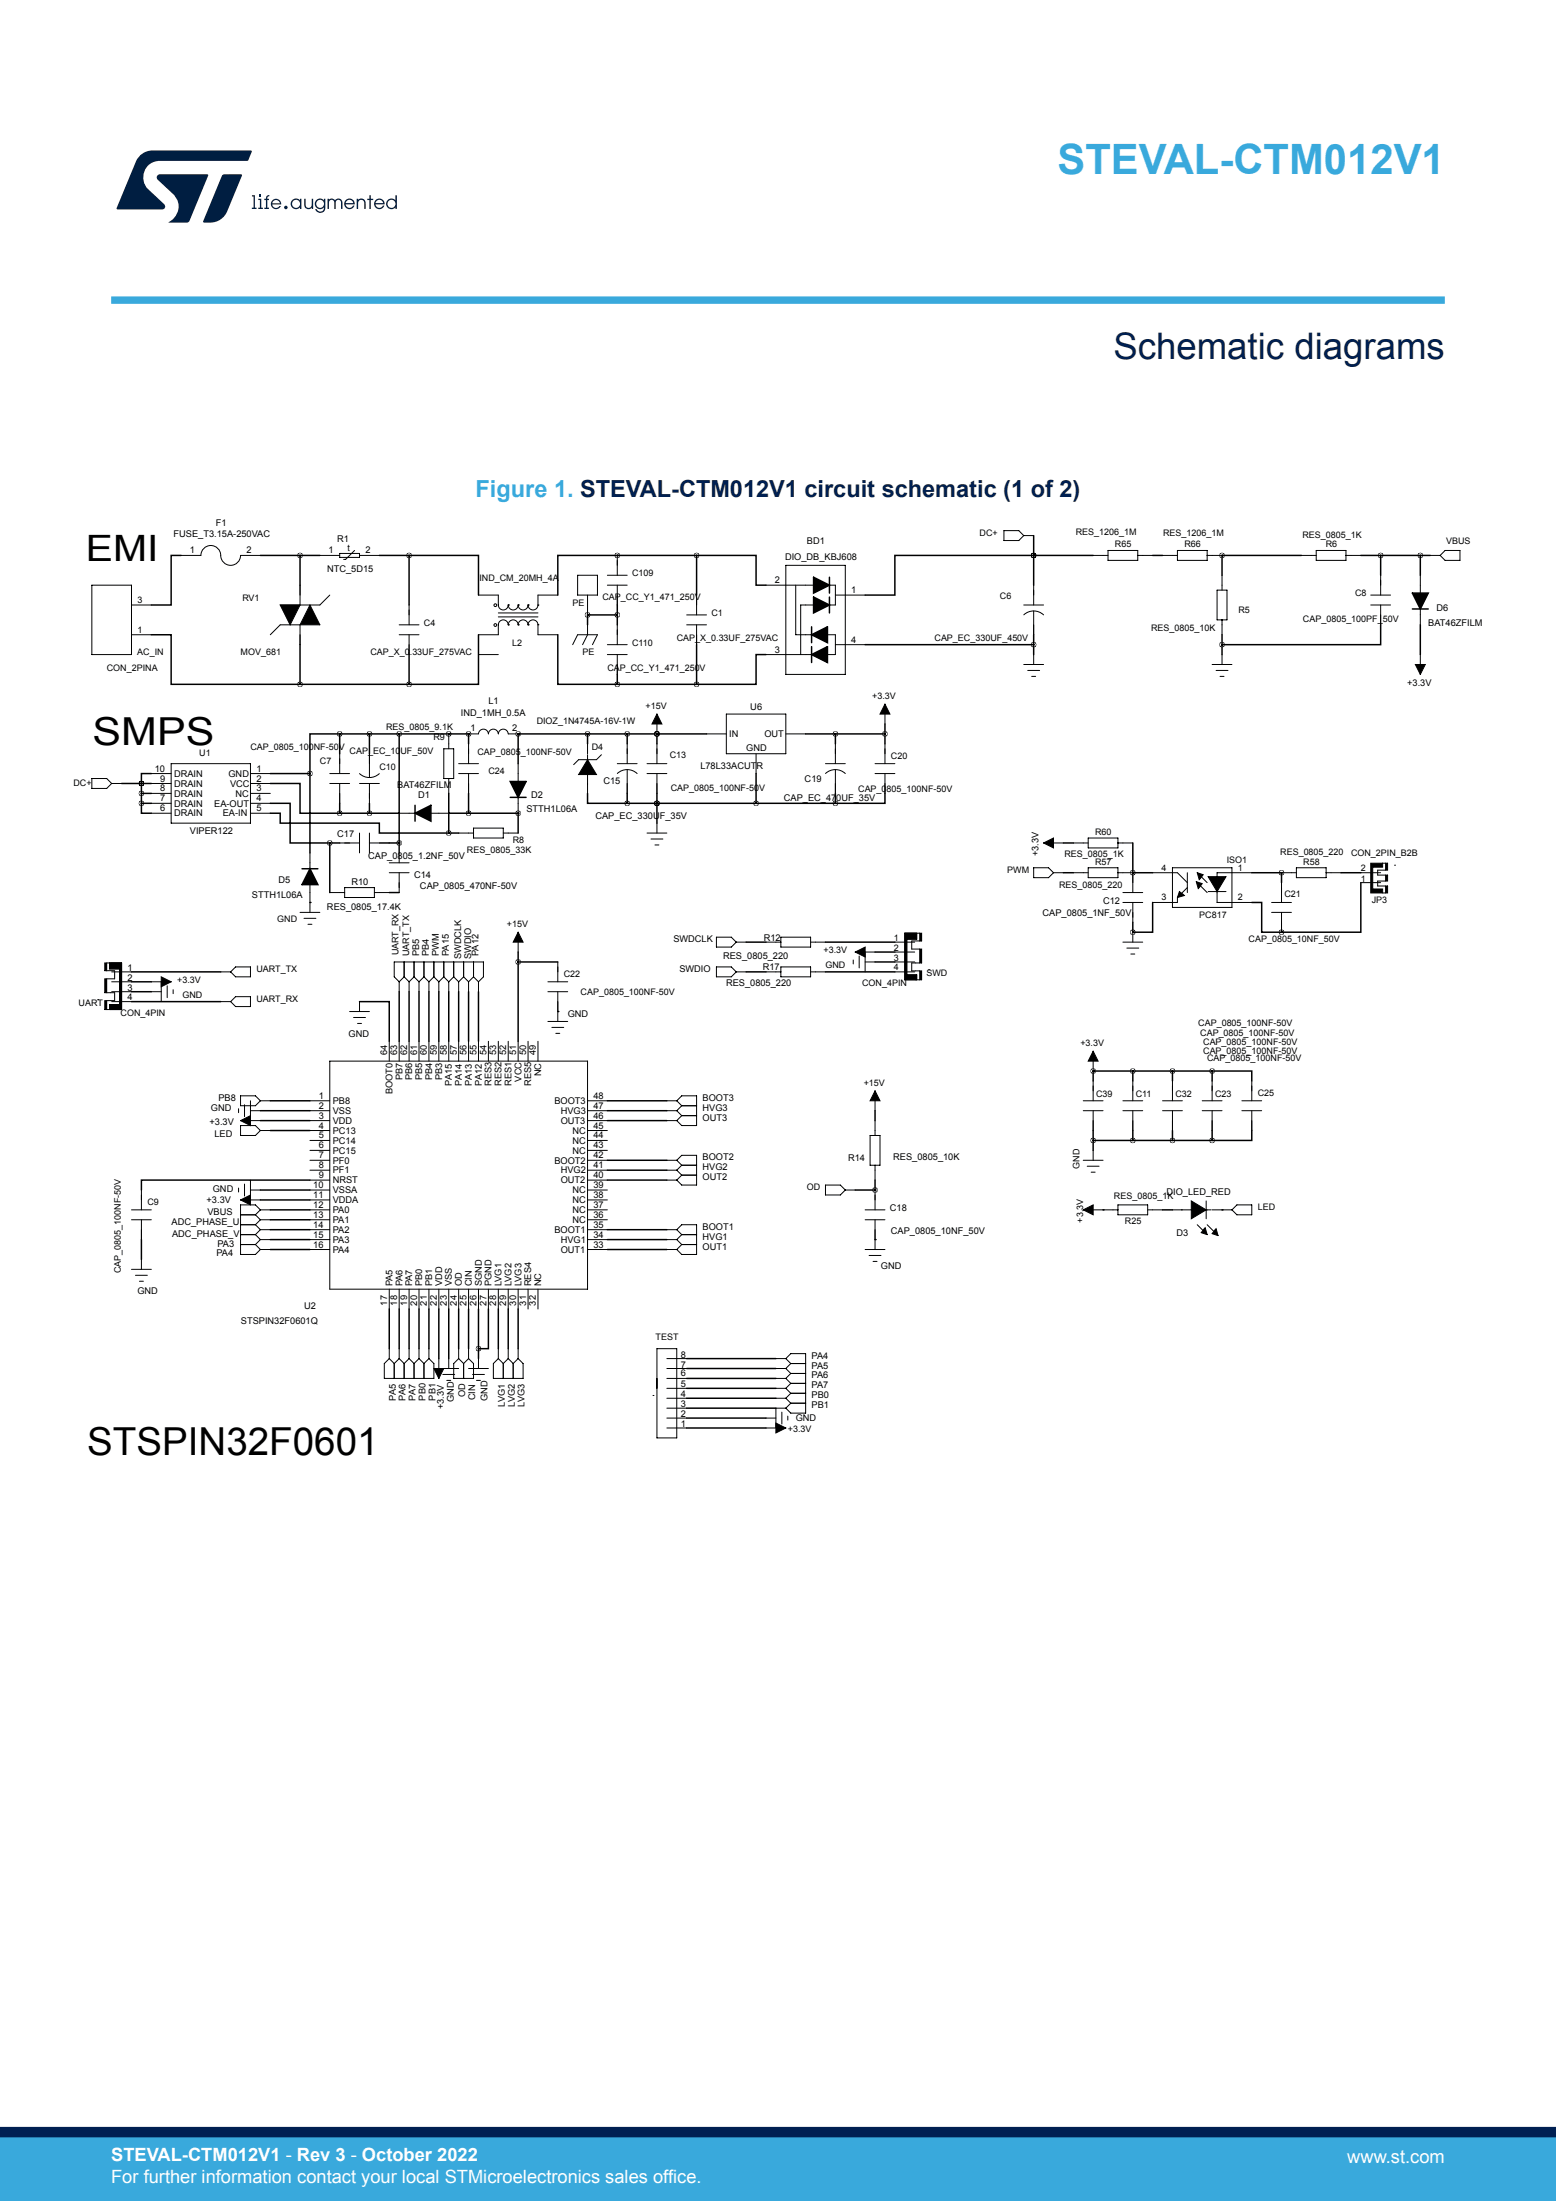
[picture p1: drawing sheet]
<svg xmlns="http://www.w3.org/2000/svg" width="210mm" height="297mm" viewBox="0 0 210 297" stroke-linecap="round" stroke-linejoin="round" font-family="sans-serif">
<g fill="none" stroke="#000" stroke-width=".13">
<path d="M12.4 79h5.3v9.3h-5.3zM24.4 74.9h2.7a1.34 1.34 0 0 1 1.4-1.3 1.34 1.34 0 0 1 1.3 1.3 1.34 1.34 0 0 0 1.3 1.4 1.34 1.34 0 0 0 1.4-1.4h2.6M40.5 79v2.6M43.2 74.9h2.6M45.8 74.7h2.7v.5h-2.7zM47.9 74.3l-1.3 1.2h-.2M48.5 74.9h2.7M78 77.6h2.6v2.7h-2.6zM82 79h2.6M82 77.6h2.6M83.3 74.9v2.7M83.3 79v2.6"/>
<path d="M103.4 79h6.4M106.1 76.3h8v14.7h-8zM107.4 79v6.7h2.1M111.9 79h.8v2.6h-.8M135.5 71.6h2l.7 .7-.7 .6h-2zM138.2 72.3h1.3M139.5 79v2.6M147.5 74.9h2M149.5 74.3h4.1v1.3h-4.1zM153.6 74.9h2M156.9 74.9h2M158.9 74.3h4v1.3h-4z"/>
<path d="M162.9 74.9h2M164.3 79.6h1.3v4h-1.3zM164.9 77.6v2M175.6 74.9h2M177.6 74.3h4.1v1.3h-4.1zM181.7 74.9h2M186.3 77.6v2.7M191.7 77.6v2.4M193 74.9h1.4M195 74.3h2v1.3h-2l-.6-.7zM17.7 81.6h2.7M17.7 85.7h2.7"/>
<path d="M36.5 85.7l1.3-1.4h2.7v2.7M37.8 81.6h2.7l-1.3 2.7zM41.8 81.6l1.4 2.7h-2.7zM44.5 80.3l-1.3 1.3h-5.4M53.9 84.3h2.6M53.9 85.7h2.6M55.2 81.6v2.7M55.2 85.7v2.6M60.6 99v2M63.2 99h1.4a.67 .67 0 0 1 .7-.6 .67 .67 0 0 1 .6 .6 .67 .67 0 0 1 .7-.6 .67 .67 0 0 1 .7 .6 .67 .67 0 0 1 .6-.6 .67 .67 0 0 1 .7 .6h1.3M64.6 80.3h2.7v1.3a.67 .67 0 0 0 .6 .7 .67 .67 0 0 0 .7-.7M64.6 88.3h2.7"/>
<path d="M67.3 83.2h5.3M67.3 82.7h5.3M68.6 84.3a.67 .67 0 0 1 .7-.7 .67 .67 0 0 1 .6 .7M68.6 81.6a.67 .67 0 0 0 .7 .7 .67 .67 0 0 0 .6-.7M68.6 84.3a.67 .67 0 0 0-.7-.7 .67 .67 0 0 0-.6 .7v1.4h-2.7M68.6 84.3h.1M68.6 81.6h.1M69.9 84.3h.1M69.9 81.6h.1M69.9 84.3a.67 .67 0 0 1 .7-.7 .67 .67 0 0 1 .7 .7M69.9 81.6a.67 .67 0 0 0 .7 .7 .67 .67 0 0 0 .7-.7M71.3 84.3a.67 .67 0 0 1 .6-.7 .67 .67 0 0 1 .7 .7"/>
<path d="M71.3 81.6a.67 .67 0 0 0 .6 .7 .67 .67 0 0 0 .7-.7M71.3 84.3h.1M71.3 81.6h.1M72.6 84.3v1.4h2.7M72.6 84.3h.1M72.6 81.6h.1M75.3 80.3h-2.7v1.3M77.3 87l.7-1.3h2.6l-.6 1.3M79.3 80.3v2.7M79.3 84.3v1.4l-.7 1.3M82 88.3h2.6M82 87h2.6"/>
<path d="M83.3 84.3v2.7M83.3 88.3v2.7M88.7 96.4l.6 1.3h-1.3zM88.7 96.4v2.6M92.7 84.3h2.7M92.7 83h2.7M94 80.3v2.7M94 84.3v2.7M95.4 99h2.6M98 96.4h8.1v5.3h-8.1zM103.4 88.3h6.1M106.1 99h2.6"/>
<path d="M109.8 81.6h-1.7v6.7M111.7 85.7h1v2.6h-1M112.7 80.3h4.1M112.7 87h4.1M119.4 95l.7 1.4h-1.3zM119.4 95v2.7M138.2 81.6h2.6M138.2 89.7h2.6M138.2 83a1.95 1.95 0 0 1 2.6 0M138.7 90.5h1.6M139.2 91.3h.6M139.5 82.4v3.3"/>
<path d="M139.5 88.3v1.4M163.6 89.7h2.7M164.1 90.5h1.6M164.7 91.3h.5M164.9 83.6v2.1M164.9 88.3v1.4M185 81.6h2.7M185 80.3h2.7M186.3 81.6v2.7M191 89.7h1.4l-.7 1.3zM191.7 82.2v2.1M191.7 88.3v2.7"/>
<path d="M12.4 105.1h2l.7 .6-.7 .7h-2zM15.1 105.7h1.3M20.4 109.7h2.7M20.4 104.4h2.7M20.4 105.7h2.7M20.4 107.1h2.7M20.4 108.4h2.7M23.1 103h10.7v8.1h-10.7zM33.8 109.7h2.7M33.8 104.4h2.7M33.8 105.7h2.7M33.8 107.1h2.7"/>
<path d="M33.8 108.4h2.7M41.8 115.1v2.1M41.8 119.4v3.7M44.5 104.4h2.7M44.5 105.7h2.7M45.8 101.7v2.7M45.8 105.7v2.7M45.8 113.8h2.7M46.5 119.8h4v1.3h-4zM48.5 104.4a1.95 1.95 0 0 0 2.7 0M48.5 112.4v2.7M48.5 105.7h2.7"/>
<path d="M49.9 101.7v3.2M49.9 105.7v2.7M49.9 112.4v2.7M49.9 113.8h2.6M52.5 117.8h2.7M52.5 116.4h2.7M53.9 109.7h2.1M53.9 113.8v2.6M53.9 117.8v2.6M58.2 109.7h2.4M59.9 101h1.3v4.1h-1.3zM60.6 105.1v2"/>
<path d="M61.9 104.4h2.7M61.9 103h2.7M61.9 112.4h2M63.2 100.4v2.6M63.2 104.4v2.7M63.9 111.7h4v1.4h-4zM67.9 112.4h2M69.9 103v2.5M69.9 107.6v2.1M79.3 102.5l1.2 2h-1.2zM79.3 100.4v1.3M79.3 101.8v5.3"/>
<path d="M81.2 101.8l-.7 .7h-2.4l-.7 .7M83.3 103h2.7M83.3 104.4a1.95 1.95 0 0 1 2.7 0M84.6 100.4v2.6M84.6 103.8v3.3M87.3 104.4h2.7M87.3 103h2.7M87.3 112.4h2.7M87.9 113.2h1.6M88.4 114h.5M88.7 100.4v2.6M88.7 104.4v2.7"/>
<path d="M88.7 111.1v1.3M102 101.7v2.7M111.4 103h2.7M111.4 104.4a1.95 1.95 0 0 1 2.7 0M112.7 100.4v2.6M112.7 103.8v3.3M118.1 104.4h2.7M118.1 103h2.7M119.4 100.4v2.6M119.4 104.4v2.7M139.5 117.1h2l.7 .7-.7 .6h-2zM140.8 113.8h2.7"/>
<path d="M140.8 113.8l1.4-.7v1.3zM142.2 117.8h1.3M144.9 117.8h2M144.9 113.8h2M146.9 113.1h4v1.3h-4zM146.9 117.1h4v1.3h-4zM150.9 117.8h2v2.6M150.9 113.8h2M155.6 117.8h3.3l1.3 1.3M158.2 117.1h8.1v5.3h-8.1zM160.2 117.8v2.6M160.2 119.8l-1.3 1.3"/>
<path d="M161.4 119l.9 .2-.6 .7zM161.6 117.8l.8 .2-.6 .7zM161.6 117.8l1.3 1.3M161.6 119.1l1.3 1.3M163.1 118.3h1.2v2zM168.9 117.8h-4.6v.6M173 117.8h2M173 119.1v2.7M175 117.1h4v1.3h-4zM179 117.8h2M183.7 117.8h2.6M183.7 119.1h2.6"/>
<path d="M185 116.5h1.6v.5h-1.3v3h1.3v.5h-1.6zM186.6 116.5h.4M187 118.9h-1.1v.7h1.1M187 116.5h.3v.9h-.3zM187 119.6h.3v.9h-.3zM187 118.1h.3v.8h-.3zM187 117.4h-1.1v.7h1.1M188.2 116.7h.1M13.2 134.9h.1M14.1 129.9h.3v1.1h-.3zM14.1 132.1h.3v1.9h-.3zM14.1 135h.3v1.2h-.3z"/>
<path d="M14.3 131h1.1M14.4 134h1.1v1h-1.1M14.4 129.9h2v6.3h-2M14.8 129.9h1.6v6.3h-1.6v-.6h1.3v-4.9h-1.3zM14.8 129.9v.8h1.3v4.9h-1.3v.6M15.1 131.1h2.6M15.1 132.5h2.6M15.1 133.8h2.6M15.1 135.2h2.6M15.5 131v1.1h-1.1M20.4 132.5h2.7M20.4 133.8h1.4"/>
<path d="M21.8 131.8l1.3 .7-1.3 .7zM21.8 132.5v2.7M22.6 133v1.6M23.4 133.6v.5M29.8 131.1h1.3M29.8 135.2h1.3M31.8 130.5h2v1.3h-2l-.7-.7zM31.8 134.5h2v1.3h-2l-.7-.6zM40.5 123.1h2.7M41 123.9h1.6M41.6 124.7h.5M44.5 120.4h2"/>
<path d="M47.2 136.5h2.7M47.7 137.3h1.6M48.3 138.1h.5M48.5 135.2v1.3M50.5 120.4h2M53.9 132.5v1.3M53.9 132.5l-.7-.7v-2h12v2l-.6 .7M54.5 129.8v2M54.5 131.8l.7 .7M54.5 131.8l-.6 .7M55.2 132.5v1.3M55.9 129.8v2"/>
<path d="M55.9 131.8l.6 .7M55.9 131.8l-.7 .7M56.5 132.5v1.3M57.2 129.8v2M57.2 131.8l-.7 .7M57.2 131.8l.7 .7M57.9 132.5v1.3M58.6 131.8l.6 .7M58.6 129.8v2M58.6 131.8l-.7 .7M59.2 132.5v1.3M59.9 129.8v2"/>
<path d="M59.9 131.8l-.7 .7M59.9 131.8l.7 .7M60.6 132.5v1.3M61.2 129.8v2M61.2 131.8l.7 .7M61.2 131.8l-.6 .7M61.9 132.5v1.3M62.6 129.8v2M62.6 131.8l.6 .7M62.6 131.8l-.7 .7M63.2 132.5v1.3M63.9 129.8v2"/>
<path d="M63.9 131.8l-.7 .7M63.9 131.8l.7 .7M64.6 132.5v1.3M69.9 125.8l.7 1.3h-1.3zM69.9 125.8v2.7M73.9 132.5h2.7M73.9 133.8h2.7M73.9 137.8h2.7M74.5 138.6h1.6M75 139.4h.5M75.3 129.8v2.7M75.3 133.8v4"/>
<path d="M96.7 126.5h2l.7 .6-.7 .7h-2zM96.7 130.5h2l.7 .6-.7 .7h-2zM99.4 127.1h1.3M99.4 131.1h1.3M103.4 127.1h2M103.4 131.1h2M105.4 126.5h4v1.3h-4zM105.4 130.5h4v1.3h-4zM109.4 127.1h2M109.4 131.1h2M115.2 129.5v.6M115.4 128.5h2.7"/>
<path d="M115.4 128.5l1.4-.7v1.3zM116 129v1.6M116.8 128.5v2.6M116.8 129.8h1.3M120.8 127.1h2.6M120.8 128.5h2.6M120.8 129.8h2.6M120.8 131.1h2.6M122.1 125.9h1.6v.8h-1.3v4.8h1.3v.7h-1.6zM123 127v1.1h1.1M123.1 127h1.1M123.7 125.9v.8h-1.3v4.8h1.3v.7"/>
<path d="M124.1 125.9h.3v1.1h-.3zM124.1 128.1h.3v1.8h-.3zM124.1 131h.3v1.2h-.3zM124.1 129.9h-1.1v1.1h1.1M124.1 125.9h-2v6.3h2M125.3 130.9h.1M151.5 127.1h2.7M151.5 120.4h2.7M151.5 121.8h2.7M152.1 127.9h1.6M152.6 128.7h.6M152.9 121.8v2.7"/>
<path d="M152.9 125.8v1.3M158.9 121.1v.7h-3.3M159.2 120.3l.6 .5-.9 .3zM163.1 120.3h2.4M164.3 120.4v1.4h4.6M171.6 121.8h2.7M171.6 123.1h2.7M173 123.1v2.7M186.6 120.5h.4M32.2 149.6v.5M32.5 151.9h2l.6 .7-.6 .6h-2zM32.5 147.9h2l.6 .6-.6 .7h-2z"/>
<path d="M32.5 151.2l1.3-.7v1.4zM32.5 151.2h2.6M33 149.1v1.6M33 159.8v1.6M33.8 148.5v2.7M33.8 159.2v2.7M33.8 149.9h1.3M35.1 148.5h1.4M35.1 152.6h1.4M41.8 148.5h2.7M41.8 149.9h2.7M41.8 151.2h2.7"/>
<path d="M41.8 152.6h2.7M41.8 153.9h2.7M41.8 155.2h2.7M41.8 156.6h2.7M41.8 157.9h2.7M41.8 159.2h2.7M44.5 143.2h34.8v30.8h-34.8zM52.5 140.5v2.7M53.9 140.5v2.7M55.2 140.5v2.7M56.5 140.5v2.7M57.9 140.5v2.7"/>
<path d="M59.2 140.5v2.7M60.6 140.5v2.7M61.9 140.5v2.7M63.2 140.5v2.7M64.6 140.5v2.7M65.9 140.5v2.7M67.3 140.5v2.7M68.6 140.5v2.7M69.9 140.5v2.7M71.3 140.5v2.7M72.6 140.5v2.7M79.3 148.5h2.7"/>
<path d="M79.3 149.9h2.7M79.3 151.2h2.7M79.3 152.6h2.7M79.3 153.9h2.7M79.3 155.2h2.7M79.3 156.6h2.7M79.3 157.9h2.7M79.3 159.2h2.7M90 148.5h1.3M90 149.9h1.3M90 151.2h1.3M90 156.6h1.3"/>
<path d="M90 157.9h1.3M90 159.2h1.3M91.3 148.5l.7-.6h2v4h-2l-.7-.7M91.3 156.6l.7-.7h2v4h-2l-.7-.7M91.3 148.5l.7 .7M91.3 149.9l.7 .6M91.3 156.6l.7 .6M91.3 157.9l.7 .7M92 157.2h2M92 149.2h2M92 150.5h2M92 149.2l-.7 .7"/>
<path d="M92 150.5l-.7 .7M92 158.6h2M92 157.2l-.7 .7M92 158.6l-.7 .6M111.4 159.9h2l.7 .7-.7 .6h-2zM117.4 153.2h1.4v4h-1.4zM118.1 147.2l.7 1.3h-1.4zM118.1 147.2v2.7M118.1 151.2v2M118.1 157.2v2M146.2 148.5h2.7M146.2 149.9h2.7"/>
<path d="M146.2 156.6h2.7M146.7 157.4h1.6M147.3 158.2h.5M147.5 141.8l.7 1.4h-1.3zM147.5 141.8v2.7M147.5 145.9v2.6M147.5 149.9v2.7M147.5 155.2v1.4M151.5 148.5h2.7M151.5 149.9h2.7M152.9 145.9v2.6M152.9 149.9v2.7"/>
<path d="M156.9 148.5h2.7M156.9 149.9h2.7M158.2 145.9v2.6M158.2 149.9v2.7M162.3 148.5h2.6M162.3 149.9h2.6M163.6 145.9v2.6M163.6 149.9v2.7M167.6 148.5h2.7M167.6 149.9h2.7M168.9 145.9v2.6M168.9 149.9v2.7"/>
<path d="M17.7 163.3h2.7M17.7 164.6h2.7M17.7 171.3h2.7M18.3 172.1h1.6M18.8 172.9h.6M19.1 160.6v2.7M19.1 164.6v2.7M19.1 169.9v1.4M32.2 160.3v.5M32.5 163.9h2M32.5 166.6h2M32.5 165.3h2"/>
<path d="M32.5 167.9h2M32.5 161.9l1.3-.7v1.4zM32.5 161.9h2.6M33.8 160.6h1.3M34.5 163.9l.6 .7M34.5 165.3l.6 .6M34.5 166.6l.6 .7M34.5 167.9l.6 .7M35.1 163.3h1.4M35.1 163.3l-.6-.7h-2v6.7h2l.6-.7M35.1 164.6h1.4M35.1 165.9h1.4"/>
<path d="M35.1 167.3h1.4M35.1 168.6h1.4M35.1 163.3l-.6 .6M35.1 164.6l-.6 .7M35.1 165.9l-.6 .7M35.1 167.3l-.6 .6M41.8 163.3h2.7M41.8 160.6h2.7M41.8 161.9h2.7M41.8 164.6h2.7M41.8 165.9h2.7M41.8 167.3h2.7"/>
<path d="M41.8 168.6h2.7M52.5 174v2.6M53.9 174v2.6M55.2 174v2.6M56.5 174v2.6M57.9 174v2.6M59.2 174v2.6M60.6 174v2.6M61.9 174v2.6M63.2 174v2.6M64.6 174v2.6M65.9 174v2.6"/>
<path d="M67.3 174v2.6M68.6 174v2.6M69.9 174v2.6M71.3 174v2.6M72.6 174v2.6M79.3 163.3h2.7M79.3 160.6h2.7M79.3 161.9h2.7M79.3 164.6h2.7M79.3 165.9h2.7M79.3 167.3h2.7M79.3 168.6h2.7"/>
<path d="M90 165.9h1.3M90 167.3h1.3M90 168.6h1.3M91.3 165.9l.7-.6h2v4h-2l-.7-.7M91.3 165.9l.7 .7M91.3 167.3l.7 .6M92 166.6h2M92 167.9h2M92 166.6l-.7 .7M92 167.9l-.7 .7M114.1 160.6h1.3M116.8 163.3h2.6"/>
<path d="M116.8 164.6h2.6M116.8 168.6h2.6M117.3 169.4h1.6M117.8 170.2h.6M118.1 160.6v2.7M118.1 164.6v4M146.2 163.3l1.3-.7v1.3zM146.2 163.3h4.7M150.9 162.6h4v1.3h-4zM154.9 163.3h2M158.2 163.3h5.3M160.8 162.1l2 1.2h-2z"/>
<path d="M161.6 165.3l1.3 1.3M162.5 165.8l.2-.1 .2 .9-.8-.3zM162.8 162.1v2.4M162.9 165.3l1.4 1.3M163.6 163.3h2.7M164 165.9l.1-.1 .3 .9-.8-.2zM166.3 163.3l.6-.7h2v1.3h-2zM52.5 182v1.3M52.5 183.3l-.6 .7v2h6.7v-2l-.7-.7M52.5 183.3l.7 .7M53.2 184v2M53.9 182v1.3"/>
<path d="M53.9 183.3l.6 .7M53.9 183.3l-.7 .7M54.5 184v2M55.2 182v1.3M55.2 183.3l.7 .7M55.2 183.3l-.7 .7M55.9 184v2M56.5 182v1.3M56.5 183.3l-.6 .7M56.5 183.3l.7 .7M57.2 184v2M57.9 182v1.3"/>
<path d="M57.9 183.3l-.7 .7M58.6 184.7h1.3l-.7 1.3zM59.2 183.3v2.7M59.2 184.7h2.7M59.8 185.5h1.6M60.3 186.3h.5M60.6 183.3v1.4M61.9 183.3l-.7 .7v2h2.7v-2l-.7-.7M61.9 182v1.3M61.9 183.3l.7 .7M62.6 184v2M63.2 182v1.3"/>
<path d="M63.2 184.7h2.7M63.2 183.3l-.6 .7M63.8 185.5h1.6M64.3 186.3h.5M64.6 183.3v1.4M67.3 182v1.3M67.3 183.3l-.7 .7v2h4v-2l-.7-.7M67.3 183.3l.6 .7M67.9 184v2M68.6 182v1.3M68.6 183.3l.7 .7M68.6 183.3l-.7 .7"/>
<path d="M69.3 184v2M69.9 182v1.3M69.9 183.3l-.6 .7M88.1 188.3h.1M88.7 182h2.6v12h-2.6zM90 192.7h2.7M90 191.4h2.7M90 190h2.7M90 188.7h2.7M90 187.3h2.7M90 186h2.7M90 184.7h2.7"/>
<path d="M90 183.3h2.7M103.4 192.7h2.7M103.4 191.4h1.3M104.7 188.7h1.4M104.7 187.3h1.4M104.7 186h1.4M104.7 184.7h1.4M104.7 183.3h1.4M104.7 192l1.4 .7-1.4 .7zM105.5 190.6v1.6M106.1 190h-1.4v2.7M106.1 183.3l.6-.6h2v8h-2l-.6-.7"/>
<path d="M106.1 188.7l.6 .6M106.1 187.3l.6 .7M106.1 186l.6 .7M106.1 184.7l.6 .6M106.1 183.3l.6 .7M106.3 191.1v.5M106.7 189.3h2M106.7 189.3l-.6 .7M106.7 188h2M106.7 188l-.6 .7M106.7 186.7h2M106.7 186.7l-.6 .6"/>
<path d="M106.7 185.3h2M106.7 185.3l-.6 .7M106.7 184h2M106.7 184l-.6 .7"/>
<circle cx="66.9" cy="84.3" r=".19"/>
<circle cx="66.9" cy="81.7" r=".19"/>
</g>
<g fill="#000">
<path d="M109.8 77.9l2.1 1.1-2.1 1zM37.8 81.6h2.7l-1.3 2.7zM41.8 81.6l1.4 2.7h-2.7zM88.7 96.4l.6 1.3h-1.3zM109.8 80.6l2.1 1-2.1 1.1zM109.5 85.7l2.2-1.1v2.1zM109.5 88.3l2.2-1v2.1zM119.4 95l.7 1.4h-1.3zM190.6 80h2.2l-1.1 2.2zM191 89.7h1.4l-.7 1.3zM41.8 117.2l1.1 2.2h-2.1zM56 109.7l2.2-1v2.1z"/>
<path d="M68.9 105.5h2.1l-1.1 2.1zM79.3 102.5l1.2 2h-1.2zM79.3 102.5v2h-1.2zM140.8 113.8l1.4-.7v1.3zM161.4 119l.9 .2-.6 .7zM161.6 117.8l.8 .2-.6 .7zM163.1 118.3h1.2v2zM164.3 118.3h1.2l-1.2 2zM185 116.5h1.6v.5h-1.3v3h1.3v.5h-1.6zM187 116.5h.3v.9h-.3zM187 119.6h.3v.9h-.3zM187 118.1h.3v.8h-.3z"/>
<path d="M14.1 129.9h.3v1.1h-.3zM14.1 132.1h.3v1.9h-.3zM14.1 135h.3v1.2h-.3zM14.8 129.9h1.6v6.3h-1.6v-.6h1.3v-4.9h-1.3zM21.8 131.8l1.3 .7-1.3 .7zM69.9 125.8l.7 1.3h-1.3zM115.4 128.5l1.4-.7v1.3zM122.1 125.9h1.6v.8h-1.3v4.8h1.3v.7h-1.6zM124.1 125.9h.3v1.1h-.3zM124.1 128.1h.3v1.8h-.3zM124.1 131h.3v1.2h-.3zM159.2 120.3l.6 .5-.9 .3z"/>
<path d="M32.5 151.2l1.3-.7v1.4zM118.1 147.2l.7 1.3h-1.4zM147.5 141.8l.7 1.4h-1.3zM32.5 161.9l1.3-.7v1.4zM146.2 163.3l1.3-.7v1.3zM160.8 162.1l2 1.2h-2zM160.8 163.3h2l-2 1.2zM162.5 165.8l.2-.1 .2 .9-.8-.3zM164 165.9l.1-.1 .3 .9-.8-.2zM58.6 184.7h1.3l-.7 1.3zM104.7 192l1.4 .7-1.4 .7z"/>
<path d="M88.6 99a.05 .05 0 0 0 .1 0 .05 .05 0 0 0-.1 0zM84.6 99a.05 .05 0 0 0 .1 0 .05 .05 0 0 0-.1 0zM84.6 108.4a.05 .05 0 0 0 .1 0 .05 .05 0 0 0-.1 0zM88.6 108.4a.05 .05 0 0 0 .1 0 .05 .05 0 0 0-.1 0zM112.7 108.4a.05 .05 0 0 0 .1 0 .05 .05 0 0 0-.1 0zM119.4 99a.05 .05 0 0 0 .1 0 .05 .05 0 0 0-.1 0zM88.6 99a.05 .05 0 0 0 .1 0 .05 .05 0 0 0-.1 0zM112.7 99a.05 .05 0 0 0 .1 0 .05 .05 0 0 0-.1 0zM49.8 99a.05 .05 0 0 0 .1 0 .05 .05 0 0 0-.1 0zM45.8 99a.05 .05 0 0 0 .1 0 .05 .05 0 0 0-.1 0zM69.9 99a.05 .05 0 0 0 .1 0 .05 .05 0 0 0-.1 0zM49.8 109.7a.05 .05 0 0 0 .1 0 .05 .05 0 0 0-.1 0zM60.5 99a.05 .05 0 0 0 .1 0 .05 .05 0 0 0-.1 0zM69.9 109.7a.05 .05 0 0 0 .1 0 .05 .05 0 0 0-.1 0zM63.2 99a.05 .05 0 0 0 .1 0 .05 .05 0 0 0-.1 0zM63.2 109.7a.05 .05 0 0 0 .1 0 .05 .05 0 0 0-.1 0zM53.8 99a.05 .05 0 0 0 .1 0 .05 .05 0 0 0-.1 0zM186.3 74.9a.05 .05 0 0 0 .1 0 .05 .05 0 0 0-.1 0zM164.9 74.9a.05 .05 0 0 0 .1 0 .05 .05 0 0 0-.1 0zM164.9 87a.05 .05 0 0 0 .1 0 .05 .05 0 0 0-.1 0zM172.9 117.8a.05 .05 0 0 0 .1 0 .05 .05 0 0 0-.1 0zM172.9 125.8a.05 .05 0 0 0 .1 0 .05 .05 0 0 0-.1 0zM102 108.4a.05 .05 0 0 0 .1 0 .05 .05 0 0 0-.1 0zM88.6 108.4a.05 .05 0 0 0 .1 0 .05 .05 0 0 0-.1 0zM53.8 113.8a.05 .05 0 0 0 .1 0 .05 .05 0 0 0-.1 0zM147.5 144.5a.05 .05 0 0 0 .1 0 .05 .05 0 0 0-.1 0zM147.5 153.9a.05 .05 0 0 0 .1 0 .05 .05 0 0 0-.1 0zM69.9 129.8a.05 .05 0 0 0 .1 0 .05 .05 0 0 0-.1 0zM158.2 144.5a.05 .05 0 0 0 .1 0 .05 .05 0 0 0-.1 0zM158.2 153.9a.05 .05 0 0 0 .1 0 .05 .05 0 0 0-.1 0zM41.8 104.4a.05 .05 0 0 0 .1 0 .05 .05 0 0 0-.1 0zM45.8 109.7a.05 .05 0 0 0 .1 0 .05 .05 0 0 0-.1 0zM60.5 112.4a.05 .05 0 0 0 .1 0 .05 .05 0 0 0-.1 0z"/>
</g>
<g fill="none" stroke="#000" stroke-width=".2">
<path d="M24.4 74.9h-1.3v6.7h-2.7M35.1 74.9h8.1M40.5 74.9v4.1M51.2 74.9h4M55.2 74.9h9.4v5.4M55.2 74.9v6.7M83.3 74.9h-8v5.4M83.3 74.9h.1M83.3 74.9h10.7M94 74.9h8v4.1h1.4M94 74.9v5.4M109.8 77.9l2.1 1.1-2.1 1z"/>
<path d="M111.9 77.9v2.1M139.5 74.9h-18.7v5.4h-4M139.5 74.9h.1M139.5 74.9h8M139.5 72.3v6.7M155.6 74.9h1.3M164.9 74.9h.1M164.9 74.9h10.7M164.9 74.9v2.7M183.7 74.9h9.3M186.3 74.9v2.7M191.7 74.9v2.7"/>
<path d="M20.4 85.7h2.7v6.6h17.4M40.5 92.3h14.7M40.5 87v5.3M45.8 99h-4v5.4M45.8 99h17.4M45.8 99v2.7M49.9 99v2.7M53.9 99v14.8M55.2 88.3v4M60.6 99h.1M63.2 99h.1M63.2 99v1.4"/>
<path d="M64.6 85.7v6.6h-9.4M69.9 99h.1M69.9 99h25.5M69.9 99v4M75.3 85.7v6.6h8M79.3 99v1.4M79.3 83h4M79.3 83h.1M79.3 83v1.3M83.3 92.3h10.7M83.3 81.6v2.7M83.3 91v1.3"/>
<path d="M84.6 99v1.4M88.7 99h.1M88.7 99v1.4M94 87v5.3M103.4 88.3h-1.4v4h-8M108.7 99h10.7M109.5 84.6v2.1M109.5 87.3v2.1M109.5 85.7l2.2-1.1v2.1zM109.5 88.3l2.2-1v2.1zM109.8 80.6l2.1 1-2.1 1.1zM111.9 80.6v2.1"/>
<path d="M112.7 99v1.4M116.8 87h22.7M119.4 97.7v2.7M139.5 85.7v2.6M164.9 85.7v2.6M186.3 84.3v2.7h-21.4M190.6 80h2.2l-1.1 2.2zM190.6 82.2h2.2M191.7 84.3v4M16.4 105.7h4M19.1 105.7h.1M19.1 108.4v1.3h1.3"/>
<path d="M19.1 108.4h1.3M19.1 105.7v2.7M19.1 107.1h1.3M20.4 104.4h-1.3v1.3M36.5 105.7h4v4h5.3M36.5 108.4h2.7v5.4h5.3M36.5 109.7h1.3v1.4h13.4v1.3h9.4M36.5 104.4h5.3M40.8 117.2h2.1M41.8 104.4v10.7M41.8 117.2l1.1 2.2h-2.1zM44.5 113.8h1.3"/>
<path d="M44.5 113.8v6.6M45.8 109.7h8.1M45.8 108.4v1.3M49.9 108.4v1.3M52.5 113.8h1.4M53.9 113.8h.1M56 108.7v2.1M56 109.7l2.2-1v2.1zM60.6 109.7h9.3M60.6 107.1v5.3M60.6 112.4h1.3M63.2 107.1v2.6"/>
<path d="M68.9 107.6h2.1M68.9 105.5h2.1l-1.1 2.1zM69.9 109.7h.1M69.9 109.7v2.7M79.3 107.1v1.3h5.3M84.6 107.1v1.3M88.7 107.1v4M88.7 108.4h.1M102 104.4v4M112.7 108.4h-28.1M112.7 107.1v1.3M119.4 107.1v1.3h-6.7"/>
<path d="M143.5 117.8h1.4M143.5 113.8h1.4M152.9 117.8h.1M152.9 117.8h2.7M152.9 113.8v4M168.9 117.8h4.1M173 117.8h.1M173 117.8v1.3M181 117.8h2.7M183.7 119.1v6.7h-10.7M17.7 131.1h12.1M17.7 133.8h2.7"/>
<path d="M17.7 132.5h2.7M17.7 135.2h12.1M41.8 121.8h.1M48.5 135.2h4v5.3M52.5 120.4h1.4M53.9 133.8v6.7M55.2 133.8v6.7M56.5 133.8v6.7M57.9 133.8v6.7M59.2 133.8v6.7M60.6 133.8v6.7M61.9 133.8v6.7"/>
<path d="M63.2 133.8v6.7M64.6 133.8v6.7M69.9 128.5v12M69.9 129.8h5.4M75.3 136.5h.1M100.7 131.1h2.7M100.7 127.1h2.7M111.4 131.1h9.4M111.4 127.1h9.4M118.1 129.8h2.7M118.1 128.5h2.7M152.9 125.8h.1"/>
<path d="M152.9 124.5v1.3M155.6 121.8v4h-2.7M168.9 121.8h1.4v4h2.7M173 125.8h.1M35.1 149.9h6.7M35.1 151.2h6.7M36.5 148.5h5.3M36.5 152.6h5.3M41.8 159.2h-22.7v1.4M82 148.5h8M82 149.9h8M82 151.2h8"/>
<path d="M82 156.6h8M82 157.9h8M82 159.2h8M118.1 149.9v1.3M118.1 159.2v1.4M147.5 144.5v1.4M147.5 144.5h16.1M147.5 144.5h.1M147.5 152.6v2.6M152.9 144.5v1.4M152.9 152.6v1.3M158.2 144.5v1.4"/>
<path d="M158.2 152.6v1.3M163.6 144.5h5.3v1.4M163.6 153.9h-16.1M163.6 144.5v1.4M163.6 152.6v1.3M168.9 152.6v1.3h-5.3M19.1 167.3v2.6M35.1 160.6h6.7M35.1 161.9h6.7M36.5 163.3h5.3M36.5 165.9h5.3M36.5 167.3h5.3"/>
<path d="M36.5 168.6h5.3M36.5 164.6h5.3M52.5 176.6v5.4M53.9 176.6v5.4M55.2 176.6v5.4M56.5 176.6v5.4M57.9 176.6v5.4M59.2 176.6v6.7M60.6 176.6v6.7M61.9 176.6v5.4M63.2 176.6v5.4M64.6 176.6v6.7"/>
<path d="M65.9 176.6v5.4h-1.3M67.3 176.6v5.4M68.6 176.6v5.4M69.9 176.6v5.4M82 165.9h8M82 167.3h8M82 168.6h8M115.4 160.6h2.7M118.1 167.3h.1M118.1 160.6h.1M148.9 163.3h.1M156.9 163.3h1.3"/>
<path d="M164.9 163.3h.1M92.7 191.4h10.7M92.7 190h12M92.7 188.7h12M92.7 187.3h12M92.7 186h12M92.7 184.7h12M92.7 183.3h12M92.7 192.7h10.7"/>
</g>
<g fill="none" stroke="#000" stroke-width=".67">
<circle cx="40.5" cy="74.9" r=".02"/>
<circle cx="55.2" cy="74.9" r=".02"/>
<circle cx="83.3" cy="74.9" r=".02"/>
<circle cx="94" cy="74.9" r=".02"/>
<circle cx="139.5" cy="74.9" r=".02"/>
<circle cx="164.9" cy="74.9" r=".02"/>
<circle cx="186.3" cy="74.9" r=".02"/>
<circle cx="191.7" cy="74.9" r=".02"/>
<circle cx="40.5" cy="92.3" r=".02"/>
<circle cx="45.8" cy="99" r=".02"/>
<circle cx="49.9" cy="99" r=".02"/>
<circle cx="53.9" cy="99" r=".02"/>
<circle cx="55.2" cy="92.3" r=".02"/>
<circle cx="60.6" cy="99" r=".02"/>
<circle cx="63.2" cy="99" r=".02"/>
<circle cx="69.9" cy="99" r=".02"/>
<circle cx="79.3" cy="83" r=".02"/>
<circle cx="79.3" cy="99" r=".02"/>
<circle cx="83.3" cy="92.3" r=".02"/>
<circle cx="83.3" cy="83" r=".02"/>
<circle cx="84.6" cy="99" r=".02"/>
<circle cx="88.7" cy="99" r=".02"/>
<circle cx="94" cy="92.3" r=".02"/>
<circle cx="112.7" cy="99" r=".02"/>
<circle cx="119.4" cy="99" r=".02"/>
<circle cx="139.5" cy="87" r=".02"/>
<circle cx="164.9" cy="87" r=".02"/>
<circle cx="19.1" cy="107.1" r=".02"/>
<circle cx="19.1" cy="105.7" r=".02"/>
<circle cx="19.1" cy="108.4" r=".02"/>
<circle cx="41.8" cy="104.4" r=".02"/>
<circle cx="44.5" cy="113.8" r=".02"/>
<circle cx="45.8" cy="109.7" r=".02"/>
<circle cx="49.9" cy="109.7" r=".02"/>
<circle cx="53.9" cy="113.8" r=".02"/>
<circle cx="60.6" cy="112.4" r=".02"/>
<circle cx="63.2" cy="109.7" r=".02"/>
<circle cx="69.9" cy="109.7" r=".02"/>
<circle cx="84.6" cy="108.4" r=".02"/>
<circle cx="88.7" cy="108.4" r=".02"/>
<circle cx="102" cy="108.4" r=".02"/>
<circle cx="112.7" cy="108.4" r=".02"/>
<circle cx="152.9" cy="117.8" r=".02"/>
<circle cx="173" cy="117.8" r=".02"/>
<circle cx="69.9" cy="129.8" r=".02"/>
<circle cx="152.9" cy="125.8" r=".02"/>
<circle cx="173" cy="125.8" r=".02"/>
<circle cx="147.5" cy="144.5" r=".02"/>
<circle cx="147.5" cy="153.9" r=".02"/>
<circle cx="152.9" cy="153.9" r=".02"/>
<circle cx="152.9" cy="144.5" r=".02"/>
<circle cx="158.2" cy="153.9" r=".02"/>
<circle cx="158.2" cy="144.5" r=".02"/>
<circle cx="163.6" cy="144.5" r=".02"/>
<circle cx="163.6" cy="153.9" r=".02"/>
<circle cx="118.1" cy="160.6" r=".02"/>
<circle cx="64.6" cy="182" r=".02"/>
</g>
<path d="M15 40.5h180" fill="none" stroke="#39a9dc" stroke-width="1"/>
<g fill="#001e41">
<path d="M18.9 21a2.45 2.45 0 0 1 1.7-.7h13.2l.2 .1-.5 1.2-.1 .1h-11.7a2.24 2.24 0 0 0-2.2 1.3 2.24 2.24 0 0 0 .4 2.5l2.2 2 .2 .3v.2l-.2 .2-.2 .1-6.1-.1-.1-.1 2.7-6.3z"/>
<path d="M30 23.6l.3-.1h2.2l.2 .1-2 4.9a2.72 2.72 0 0 1-3.3 1.5v-.2z"/>
<path d="M21.4 23.6l.2-.1h6.4l.1 .2-2.6 6.2-.3 .1h-2.5a2.37 2.37 0 0 0 .7-3.8l-2.1-1.9-.1-.3v-.2z"/>
<path d="M41.1 26.8h.1v.8a.42 .42 0 0 0 .5 .5 .42 .42 0 0 0 .4-.6v-.7h.2v1.4h-.2v-.2a.57 .57 0 0 1-.7 .2 .57 .57 0 0 1-.3-.6z"/>
<path d="M44.2 26.8h.2v.2a.51 .51 0 0 1 .8 0 .55 .55 0 0 1 .7-.2 .55 .55 0 0 1 .3 .6v.8h-.2v-.8a.37 .37 0 0 0-.3-.4 .37 .37 0 0 0-.4 .4v.8h-.2v-.8a.37 .37 0 0 0-.3-.4 .37 .37 0 0 0-.4 .4v.8h-.2z"/>
<path d="M48.1 26.8h.2v.2a.59 .59 0 0 1 .7-.2 .59 .59 0 0 1 .4 .6v.8h-.2v-.8a.42 .42 0 0 0-.5-.4 .42 .42 0 0 0-.4 .4v.8h-.2z"/>
<path d="M49.9 26.3h.1v.5h.4v.2h-.4v1.2h-.1v-1.2h-.3v-.2h.3z"/>
<path d="M35 26.3h.2v.3h-.2z"/>
<path d="M34 26.3h.4v1.7h.2v.2h-.6v-.2h.2v-1.5h-.2z"/>
<path d="M34.9 26.8h.4v1.2h.2v.2h-.6v-.2h.2v-1h-.2z"/>
<path d="M36 26.4l.3-.1v.2h-.1l-.1 .3h.2v.2h-.2v1h.2v.2h-.6v-.2h.2v-1h-.2v-.2h.2z"/>
<path d="M39.4 27.5a.55 .55 0 0 1 1.1 0 .55 .55 0 0 1-1.1 0zM39.4 27a.72 .72 0 0 0 .1 1 .72 .72 0 0 0 1 0v.2h.2v-1.4h-.2v.2a.7 .7 0 0 0-1.1 0z"/>
<path d="M42.7 27.5a.54 .54 0 0 1 1 0 .54 .54 0 0 1-1 0zM42.7 27a.71 .71 0 0 0 0 1 .71 .71 0 0 0 1 0 .51 .51 0 0 1-.4 .5 .51 .51 0 0 1-.6-.3h-.2a.7 .7 0 0 0 .8 .5 .7 .7 0 0 0 .6-.7v-1.2h-.2v.2a.67 .67 0 0 0-1 0z"/>
<path d="M46.8 27.2a.52 .52 0 0 1 .5-.2 .52 .52 0 0 1 .4 .4h-1.1zM46.7 27a.72 .72 0 0 0 .1 1.1 .72 .72 0 0 0 1-.4h-.2a.52 .52 0 0 1-.5 .3 .52 .52 0 0 1-.5-.4h1.3a.72 .72 0 0 0-.4-.7 .72 .72 0 0 0-.8 .1z"/>
<path d="M50.8 27.2a.52 .52 0 0 1 .5-.2 .52 .52 0 0 1 .4 .4h-1zM50.7 27a.72 .72 0 0 0 .1 1.1 .72 .72 0 0 0 1.1-.4h-.2a.52 .52 0 0 1-.6 .3 .52 .52 0 0 1-.4-.4h1.2a.72 .72 0 0 0-.4-.7 .72 .72 0 0 0-.8 .1z"/>
<path d="M52.3 27.5a.55 .55 0 0 1 1.1 0 .55 .55 0 0 1-1.1 0zM52.3 27a.72 .72 0 0 0 0 1 .72 .72 0 0 0 1.1 0v.2h.2v-1.9h-.2v.7a.7 .7 0 0 0-1.1 0z"/>
<path d="M36.8 27.2a.52 .52 0 0 1 .6-.2 .52 .52 0 0 1 .4 .4h-1.1zM36.8 27a.7 .7 0 0 0 .1 1.1 .7 .7 0 0 0 1-.3h-.2a.52 .52 0 0 1-.6 .2 .52 .52 0 0 1-.4-.4h1.3a.7 .7 0 0 0-.4-.7 .7 .7 0 0 0-.8 .1z"/>
<circle cx="38.6" cy="28" r=".24"/>
</g>
<g fill="#39a9dc">
<path d="M0 288.4h210v8.6h-210z" fill-rule="evenodd"/>
<path d="M-.1 288.4h210.2v6.9h-210.2z" fill-rule="evenodd"/>
</g>
<path d="M0 287.7h210" fill="none" stroke="#002052" stroke-width="1.4"/>
<text font-size="5.6" fill="#39a9dc" x="142.7" y="23.4">STEVAL-CTM012V1</text>
<g font-size="5.2">
<text x="12.5" y="100.5">SMPS</text>
<text x="11.8" y="196.3">STSPIN32F0601</text>
</g>
<text font-size="4.9" fill="#002052" x="150.3" y="48.4">Schematic diagrams</text>
<text font-size="4.9" x="11.6" y="75.8">EMI</text>
<text font-size="3.2" fill="#39a9dc" x="64.2" y="67">Figure 1. STEVAL-CTM012V1 circuit schematic (1 of 2)</text>
<g font-size="2.5" fill="#fff">
<text x="15" y="291.6">STEVAL-CTM012V1 - Rev 3 - October 2022</text>
<text x="181.8" y="291.9">www.st.com</text>
<text x="15" y="294.6">For further information contact your local STMicroelectronics sales office.</text>
</g>
<g font-size="1.2">
<text x="29.1" y="70.9">F1</text>
<text x="23.4" y="72.5">FUSE_T3.15A-250VAC</text>
<text x="25.6" y="74.7">1</text>
<text x="33.3" y="74.7">2</text>
<text x="44.1" y="77.2">NTC_5D15</text>
<text x="44.3" y="74.7">1</text>
<text x="45.5" y="73.1">R1</text>
<text x="46.9" y="74.4">t</text>
<text x="49.3" y="74.7">2</text>
<text x="85.3" y="77.8">C109</text>
<text x="105.9" y="75.6">DIO_DB_KBJ608</text>
<text x="108.9" y="73.3">BD1</text>
<text x="132.2" y="72.3">DC+</text>
<text x="145.2" y="72.1">RES_1206_1M</text>
<text x="150.5" y="73.9">R65</text>
<text x="157" y="72.3">RES_1206_1M</text>
<text x="159.8" y="73.9">R66</text>
<text x="175.8" y="72.5">RES_0805_1K</text>
<text x="178.9" y="73.9">R6</text>
<text x="195.2" y="73.3">VBUS</text>
<text x="18.5" y="81.4">3</text>
<text x="32.7" y="81.1">RV1</text>
<text x="64.7" y="78.3">IND_CM_20MH_4A</text>
<text x="77.3" y="81.8">PE</text>
<text x="81.3" y="81">CAP_CC_Y1_471_250V</text>
<text x="96" y="83.1">C1</text>
<text x="104.6" y="78.7">2</text>
<text x="114.9" y="80">1</text>
<text x="135" y="80.8">C6</text>
<text x="167.1" y="82.8">R5</text>
<text x="175.8" y="84">CAP_0805_100PF_50V</text>
<text x="182.9" y="80.4">C8</text>
<text x="193.9" y="82.4">D6</text>
<text x="18.5" y="88.3">AC_IN</text>
<text x="18.5" y="85.4">1</text>
<text x="32.5" y="88.3">MOV_681</text>
<text x="50" y="88.4">CAP_X_0.33UF_275VAC</text>
<text x="57.2" y="84.4">C4</text>
<text x="69.1" y="87.2">L2</text>
<text x="78.6" y="88.3">PE</text>
<text x="85.3" y="87.1">C110</text>
<text x="91.3" y="86.5">CAP_X_0.33UF_275VAC</text>
<text x="104.6" y="88.1">3</text>
<text x="114.9" y="86.7">4</text>
<text x="126.1" y="86.5">CAP_EC_330UF_450V</text>
<text x="155.3" y="85.2">RES_0805_10K</text>
<text x="192.8" y="84.4">BAT46ZFILM</text>
<text x="14.4" y="90.5">CON_2PINA</text>
<text x="65.9" y="95">L1</text>
<text x="82" y="90.5">CAP_CC_Y1_471_250V</text>
<text x="87.1" y="95.7">+15V</text>
<text x="101.3" y="95.8">U6</text>
<text x="117.7" y="94.3">+3.3V</text>
<text x="189.9" y="92.5">+3.3V</text>
<text x="26.9" y="102">U1</text>
<text x="33.8" y="101.2">CAP_0805_100NF-50V</text>
<text x="47.2" y="101.7">CAP_EC_10UF_50V</text>
<text x="52.1" y="98.5">RES_0805_9.1K</text>
<text x="58.5" y="99.9">R9</text>
<text x="62.2" y="96.6">IND_1MH_0.5A</text>
<text x="63.5" y="98.6">1</text>
<text x="64.4" y="101.9">CAP_0805_100NF-50V</text>
<text x="69.1" y="98.6">2</text>
<text x="72.4" y="97.7">DIOZ_1N4745A-16V-1W</text>
<text x="79.9" y="101.2">D4</text>
<text x="98.4" y="99.5">IN</text>
<text x="100.7" y="101.3">GND</text>
<text x="103.2" y="99.5">OUT</text>
<text x="9.9" y="106.1">DC+</text>
<text x="20.9" y="104.1">10</text>
<text x="21.6" y="106.8">8</text>
<text x="21.6" y="105.5">9</text>
<text x="23.5" y="107.5">DRAIN</text>
<text x="23.5" y="106.2">DRAIN</text>
<text x="23.5" y="104.8">DRAIN</text>
<text x="30.8" y="104.8">GND</text>
<text x="31" y="106.2">VCC</text>
<text x="31.8" y="107.5">NC</text>
<text x="34.6" y="104.1">1</text>
<text x="34.6" y="105.5">2</text>
<text x="34.6" y="106.8">3</text>
<text x="43.2" y="103">C7</text>
<text x="51.2" y="103.9">C10</text>
<text x="53.6" y="106.4">BAT46ZFILM</text>
<text x="56.4" y="107.7">D1</text>
<text x="65.9" y="104.4">C24</text>
<text x="71.7" y="107.7">D2</text>
<text x="81.4" y="105.9">C15</text>
<text x="90.4" y="102.2">C13</text>
<text x="90.5" y="106.7">CAP_0805_100NF-50V</text>
<text x="94.5" y="103.8">L78L33ACUTR</text>
<text x="108.6" y="105.6">C19</text>
<text x="115.8" y="106.8">CAP_0805_100NF-50V</text>
<text x="120.2" y="102.4">C20</text>
<text x="21.6" y="109.5">6</text>
<text x="21.6" y="108.1">7</text>
<text x="23.5" y="110.2">DRAIN</text>
<text x="23.5" y="108.8">DRAIN</text>
<text x="25.6" y="112.5">VIPER122</text>
<text x="28.9" y="108.8">EA-OUT</text>
<text x="30.1" y="110.2">EA-IN</text>
<text x="34.6" y="108.1">4</text>
<text x="34.6" y="109.5">5</text>
<text x="45.5" y="112.9">C17</text>
<text x="69.2" y="113.8">R8</text>
<text x="71.1" y="109.6">STTH1L06A</text>
<text x="80.4" y="110.5">CAP_EC_330UF_35V</text>
<text x="105.8" y="108.1">CAP_EC_470UF_35V</text>
<text x="147.8" y="112.7">R60</text>
<text x="37.6" y="119.2">D5</text>
<text x="47.4" y="119.4">R10</text>
<text x="49.7" y="115.9">CAP_0805_1.2NF_50V</text>
<text x="55.9" y="118.5">C14</text>
<text x="56.7" y="119.9">CAP_0805_470NF-50V</text>
<text x="63" y="115.1">RES_0805_33K</text>
<text x="135.9" y="117.8">PWM</text>
<text x="140.2" y="115.5" transform="rotate(-90 140.2 115.5)">+3.3V</text>
<text x="142.9" y="119.8">RES_0805_220</text>
<text x="143.7" y="115.6">RES_0805_1K</text>
<text x="147.8" y="116.7">R57</text>
<text x="156.8" y="117.5">4</text>
<text x="165.6" y="116.4">ISO1</text>
<text x="167.1" y="117.5">1</text>
<text x="172.8" y="115.4">RES_0805_220</text>
<text x="175.9" y="116.7">R58</text>
<text x="182.3" y="115.5">CON_2PIN_B2B</text>
<text x="183.7" y="119">1</text>
<text x="183.7" y="117.5">2</text>
<text x="34" y="121.2">STTH1L06A</text>
<text x="37.4" y="124.5">GND</text>
<text x="44.1" y="122.8">RES_0805_17.4K</text>
<text x="68.4" y="125.1">+15V</text>
<text x="140.7" y="123.7">CAP_0805_1NF_50V</text>
<text x="148.9" y="122">C12</text>
<text x="156.8" y="121.5">3</text>
<text x="161.9" y="123.9">PC817</text>
<text x="167.1" y="121.5">2</text>
<text x="173.4" y="121">C21</text>
<text x="185.1" y="121.8">JP3</text>
<text x="17.2" y="131">1</text>
<text x="34.6" y="131.1">UART_TX</text>
<text x="53.8" y="128.9" transform="rotate(-90 53.8 128.9)">UART_RX</text>
<text x="55.2" y="129" transform="rotate(-90 55.2 129)">UART_TX</text>
<text x="56.5" y="129" transform="rotate(-90 56.5 129)">PB5</text>
<text x="57.9" y="129" transform="rotate(-90 57.9 129)">PB4</text>
<text x="59.2" y="129" transform="rotate(-90 59.2 129)">PWM</text>
<text x="60.6" y="129" transform="rotate(-90 60.6 129)">PA15</text>
<text x="62.2" y="129.5" transform="rotate(-90 62.2 129.5)">SWDCLK</text>
<text x="63.6" y="129.5" transform="rotate(-90 63.6 129.5)">SWDIO</text>
<text x="64.6" y="129" transform="rotate(-90 64.6 129)">PA12</text>
<text x="76.1" y="131.8">C22</text>
<text x="90.9" y="127.1">SWDCLK</text>
<text x="91.7" y="131.1">SWDIO</text>
<text x="97.6" y="129.4">RES_0805_220</text>
<text x="103" y="130.9">R17</text>
<text x="103.1" y="127">R12</text>
<text x="111.2" y="128.6">+3.3V</text>
<text x="111.4" y="130.7">GND</text>
<text x="120.6" y="127">1</text>
<text x="120.6" y="128.3">2</text>
<text x="120.6" y="129.7">3</text>
<text x="120.6" y="130.9">4</text>
<text x="125" y="131.7">SWD</text>
<text x="168.5" y="127.2">CAP_0805_10NF_50V</text>
<text x="10.6" y="135.7">UART</text>
<text x="16.3" y="137">CON_4PIN</text>
<text x="17.2" y="132.3">2</text>
<text x="17.2" y="133.7">3</text>
<text x="17.2" y="134.9">4</text>
<text x="23.9" y="132.6">+3.3V</text>
<text x="24.6" y="134.7">GND</text>
<text x="34.6" y="135.2">UART_RX</text>
<text x="76.6" y="137.2">GND</text>
<text x="78.4" y="134.3">CAP_0805_100NF-50V</text>
<text x="98" y="133">RES_0805_220</text>
<text x="116.4" y="133">CON_4PIN</text>
<text x="47" y="140">GND</text>
<text x="52.3" y="142.4" transform="rotate(-90 52.3 142.4)">64</text>
<text x="53.6" y="142.4" transform="rotate(-90 53.6 142.4)">63</text>
<text x="54.9" y="142.4" transform="rotate(-90 54.9 142.4)">62</text>
<text x="56.3" y="142.4" transform="rotate(-90 56.3 142.4)">61</text>
<text x="57.6" y="142.4" transform="rotate(-90 57.6 142.4)">60</text>
<text x="59" y="142.4" transform="rotate(-90 59 142.4)">59</text>
<text x="60.3" y="142.4" transform="rotate(-90 60.3 142.4)">58</text>
<text x="61.6" y="142.4" transform="rotate(-90 61.6 142.4)">57</text>
<text x="63" y="142.4" transform="rotate(-90 63 142.4)">56</text>
<text x="64.3" y="142.4" transform="rotate(-90 64.3 142.4)">55</text>
<text x="65.6" y="142.4" transform="rotate(-90 65.6 142.4)">54</text>
<text x="67" y="142.4" transform="rotate(-90 67 142.4)">53</text>
<text x="68.3" y="142.4" transform="rotate(-90 68.3 142.4)">52</text>
<text x="69.7" y="142.4" transform="rotate(-90 69.7 142.4)">51</text>
<text x="71" y="142.4" transform="rotate(-90 71 142.4)">50</text>
<text x="72.3" y="142.4" transform="rotate(-90 72.3 142.4)">49</text>
<text x="145.8" y="141.2">+3.3V</text>
<text x="161.7" y="138.4">CAP_0805_100NF-50V</text>
<text x="162" y="139.8">CAP_0805_100NF-50V</text>
<text x="162.4" y="141">CAP_0805_100NF-50V</text>
<text x="162.4" y="142.2">CAP_0805_100NF-50V</text>
<text x="162.9" y="143.2">CAP_0805_100NF-50V</text>
<text x="28.5" y="149.9">GND</text>
<text x="29.5" y="148.5">PB8</text>
<text x="43" y="148.3">1</text>
<text x="43" y="149.6">2</text>
<text x="44.9" y="149">PB8</text>
<text x="53" y="147.7" transform="rotate(-90 53 147.7)">BOOT0</text>
<text x="54.3" y="145.8" transform="rotate(-90 54.3 145.8)">PB7</text>
<text x="55.6" y="145.8" transform="rotate(-90 55.6 145.8)">PB6</text>
<text x="57" y="145.8" transform="rotate(-90 57 145.8)">PB5</text>
<text x="58.3" y="145.8" transform="rotate(-90 58.3 145.8)">PB4</text>
<text x="59.7" y="145.8" transform="rotate(-90 59.7 145.8)">PB3</text>
<text x="61" y="146.5" transform="rotate(-90 61 146.5)">PA15</text>
<text x="62.3" y="146.5" transform="rotate(-90 62.3 146.5)">PA14</text>
<text x="63.7" y="146.5" transform="rotate(-90 63.7 146.5)">PA13</text>
<text x="65" y="146.5" transform="rotate(-90 65 146.5)">PA12</text>
<text x="66.4" y="146.5" transform="rotate(-90 66.4 146.5)">RES3</text>
<text x="67.7" y="146.5" transform="rotate(-90 67.7 146.5)">RES2</text>
<text x="69" y="146.5" transform="rotate(-90 69 146.5)">RES1</text>
<text x="70.4" y="145.9" transform="rotate(-90 70.4 145.9)">VCC</text>
<text x="71.7" y="146.5" transform="rotate(-90 71.7 146.5)">RES5</text>
<text x="73" y="145.2" transform="rotate(-90 73 145.2)">NC</text>
<text x="74.8" y="149">BOOT3</text>
<text x="80.1" y="149.6">47</text>
<text x="80.1" y="148.3">48</text>
<text x="94.8" y="148.5">BOOT3</text>
<text x="94.8" y="149.9">HVG3</text>
<text x="116.6" y="146.5">+15V</text>
<text x="147.9" y="148">C39</text>
<text x="153.3" y="148">C11</text>
<text x="158.6" y="148">C32</text>
<text x="164" y="148">C23</text>
<text x="169.7" y="147.9">C25</text>
<text x="28.3" y="151.7">+3.3V</text>
<text x="28.9" y="153.5">LED</text>
<text x="43" y="155">6</text>
<text x="43" y="150.9">3</text>
<text x="43" y="152.3">4</text>
<text x="43" y="153.6">5</text>
<text x="44.9" y="155.7">PC15</text>
<text x="44.9" y="150.3">VSS</text>
<text x="44.9" y="151.7">VDD</text>
<text x="44.9" y="153">PC13</text>
<text x="44.9" y="154.3">PC14</text>
<text x="75.7" y="151.7">OUT3</text>
<text x="75.7" y="150.3">HVG3</text>
<text x="77.3" y="155.7">NC</text>
<text x="77.3" y="154.3">NC</text>
<text x="77.3" y="153">NC</text>
<text x="80.1" y="155">43</text>
<text x="80.1" y="153.6">44</text>
<text x="80.1" y="152.3">45</text>
<text x="80.1" y="150.9">46</text>
<text x="94.8" y="151.2">OUT3</text>
<text x="28.7" y="160.8">GND</text>
<text x="42.3" y="160.3">10</text>
<text x="42.3" y="161.7">11</text>
<text x="43" y="156.3">7</text>
<text x="43" y="157.6">8</text>
<text x="43" y="159">9</text>
<text x="44.9" y="157">PF0</text>
<text x="44.9" y="158.3">PF1</text>
<text x="44.9" y="159.7">NRST</text>
<text x="44.9" y="161">VSSA</text>
<text x="74.8" y="157">BOOT2</text>
<text x="75.7" y="159.7">OUT2</text>
<text x="75.7" y="158.3">HVG2</text>
<text x="77.3" y="161">NC</text>
<text x="80.1" y="161.7">38</text>
<text x="80.1" y="160.3">39</text>
<text x="80.1" y="159">40</text>
<text x="80.1" y="157.6">41</text>
<text x="80.1" y="156.3">42</text>
<text x="94.8" y="156.6">BOOT2</text>
<text x="94.8" y="157.9">HVG2</text>
<text x="94.8" y="159.2">OUT2</text>
<text x="108.9" y="160.6">OD</text>
<text x="114.5" y="156.6">R14</text>
<text x="120.6" y="156.5">RES_0805_10K</text>
<text x="145.7" y="157.7" transform="rotate(-90 145.7 157.7)">GND</text>
<text x="150.3" y="161.8">RES_0805_1K</text>
<text x="157.4" y="161.2">DIO_LED_RED</text>
<text x="19.9" y="162.6">C9</text>
<text x="23.2" y="165.3">ADC_PHASE_U</text>
<text x="23.2" y="166.9">ADC_PHASE_V</text>
<text x="27.9" y="162.3">+3.3V</text>
<text x="28" y="163.9">VBUS</text>
<text x="42.3" y="163">12</text>
<text x="42.3" y="164.3">13</text>
<text x="42.3" y="165.7">14</text>
<text x="42.3" y="167">15</text>
<text x="44.9" y="162.4">VDDA</text>
<text x="44.9" y="163.7">PA0</text>
<text x="44.9" y="165">PA1</text>
<text x="44.9" y="166.4">PA2</text>
<text x="44.9" y="167.7">PA3</text>
<text x="74.8" y="166.4">BOOT1</text>
<text x="75.7" y="167.7">HVG1</text>
<text x="77.3" y="165">NC</text>
<text x="77.3" y="163.7">NC</text>
<text x="77.3" y="162.4">NC</text>
<text x="80.1" y="164.3">36</text>
<text x="80.1" y="163">37</text>
<text x="80.1" y="167">34</text>
<text x="80.1" y="165.7">35</text>
<text x="94.8" y="165.9">BOOT1</text>
<text x="94.8" y="167.3">HVG1</text>
<text x="120.1" y="163.4">C18</text>
<text x="120.2" y="166.5">CAP_0805_10NF_50V</text>
<text x="146.2" y="165" transform="rotate(-90 146.2 165)">+3.3V</text>
<text x="151.8" y="165.2">R25</text>
<text x="158.8" y="166.8">D3</text>
<text x="169.7" y="163.3">LED</text>
<text x="16.3" y="171.8" transform="rotate(-90 16.3 171.8)">CAP_0805_100NF-50V</text>
<text x="29.2" y="169.5">PA4</text>
<text x="29.3" y="168.2">PA3</text>
<text x="42.3" y="168.3">16</text>
<text x="44.9" y="169">PA4</text>
<text x="53" y="173.6" transform="rotate(-90 53 173.6)">PA5</text>
<text x="54.3" y="173.6" transform="rotate(-90 54.3 173.6)">PA6</text>
<text x="55.6" y="173.6" transform="rotate(-90 55.6 173.6)">PA7</text>
<text x="57" y="173.6" transform="rotate(-90 57 173.6)">PB0</text>
<text x="58.3" y="173.6" transform="rotate(-90 58.3 173.6)">PB1</text>
<text x="59.7" y="173.6" transform="rotate(-90 59.7 173.6)">VDD</text>
<text x="61" y="173.6" transform="rotate(-90 61 173.6)">VSS</text>
<text x="62.3" y="173.6" transform="rotate(-90 62.3 173.6)">OD</text>
<text x="63.7" y="173.6" transform="rotate(-90 63.7 173.6)">CIN</text>
<text x="65" y="173.6" transform="rotate(-90 65 173.6)">SGND</text>
<text x="66.4" y="173.6" transform="rotate(-90 66.4 173.6)">PGND</text>
<text x="67.7" y="173.6" transform="rotate(-90 67.7 173.6)">LVG1</text>
<text x="69" y="173.6" transform="rotate(-90 69 173.6)">LVG2</text>
<text x="70.4" y="173.6" transform="rotate(-90 70.4 173.6)">LVG3</text>
<text x="71.7" y="173.6" transform="rotate(-90 71.7 173.6)">RES4</text>
<text x="73" y="173.6" transform="rotate(-90 73 173.6)">NC</text>
<text x="75.7" y="169">OUT1</text>
<text x="80.1" y="168.3">33</text>
<text x="94.8" y="168.6">OUT1</text>
<text x="118.9" y="171.3">GND</text>
<text x="18.5" y="174.6">GND</text>
<text x="32.5" y="178.7">STSPIN32F0601Q</text>
<text x="41.1" y="176.6">U2</text>
<text x="52.3" y="176.2" transform="rotate(-90 52.3 176.2)">17</text>
<text x="53.6" y="176.2" transform="rotate(-90 53.6 176.2)">18</text>
<text x="54.9" y="176.2" transform="rotate(-90 54.9 176.2)">19</text>
<text x="56.3" y="176.2" transform="rotate(-90 56.3 176.2)">20</text>
<text x="57.6" y="176.2" transform="rotate(-90 57.6 176.2)">21</text>
<text x="59" y="176.2" transform="rotate(-90 59 176.2)">22</text>
<text x="60.3" y="176.2" transform="rotate(-90 60.3 176.2)">23</text>
<text x="61.6" y="176.2" transform="rotate(-90 61.6 176.2)">24</text>
<text x="63" y="176.2" transform="rotate(-90 63 176.2)">25</text>
<text x="64.3" y="176.2" transform="rotate(-90 64.3 176.2)">26</text>
<text x="65.6" y="176.2" transform="rotate(-90 65.6 176.2)">27</text>
<text x="67" y="176.2" transform="rotate(-90 67 176.2)">28</text>
<text x="68.3" y="176.2" transform="rotate(-90 68.3 176.2)">29</text>
<text x="69.7" y="176.2" transform="rotate(-90 69.7 176.2)">30</text>
<text x="71" y="176.2" transform="rotate(-90 71 176.2)">31</text>
<text x="72.3" y="176.2" transform="rotate(-90 72.3 176.2)">32</text>
<text x="88.5" y="180.8">TEST</text>
<text x="91.9" y="185.7">6</text>
<text x="91.9" y="184.5">7</text>
<text x="91.9" y="183.2">8</text>
<text x="109.5" y="184.7">PA5</text>
<text x="109.5" y="183.3">PA4</text>
<text x="53.4" y="189" transform="rotate(-90 53.4 189)">PA5</text>
<text x="54.7" y="189" transform="rotate(-90 54.7 189)">PA6</text>
<text x="56.1" y="189" transform="rotate(-90 56.1 189)">PA7</text>
<text x="57.4" y="189" transform="rotate(-90 57.4 189)">PB0</text>
<text x="58.8" y="189" transform="rotate(-90 58.8 189)">PB1</text>
<text x="59.9" y="190.2" transform="rotate(-90 59.9 190.2)">+3.3V</text>
<text x="61.2" y="189.2" transform="rotate(-90 61.2 189.2)">GND</text>
<text x="62.8" y="188.6" transform="rotate(-90 62.8 188.6)">OD</text>
<text x="64.1" y="188.9" transform="rotate(-90 64.1 188.9)">CIN</text>
<text x="65.8" y="189.1" transform="rotate(-90 65.8 189.1)">GND</text>
<text x="68.1" y="189.8" transform="rotate(-90 68.1 189.8)">LVG1</text>
<text x="69.5" y="189.8" transform="rotate(-90 69.5 189.8)">LVG2</text>
<text x="70.8" y="189.8" transform="rotate(-90 70.8 189.8)">LVG3</text>
<text x="91.9" y="191.2">2</text>
<text x="91.9" y="189.9">3</text>
<text x="91.9" y="188.5">4</text>
<text x="91.9" y="187.2">5</text>
<text x="107.4" y="191.8">GND</text>
<text x="109.5" y="190">PB1</text>
<text x="109.5" y="188.7">PB0</text>
<text x="109.5" y="187.3">PA7</text>
<text x="109.5" y="186">PA6</text>
<text x="91.9" y="192.6">1</text>
<text x="106.3" y="193.2">+3.3V</text>
</g>
</svg>
